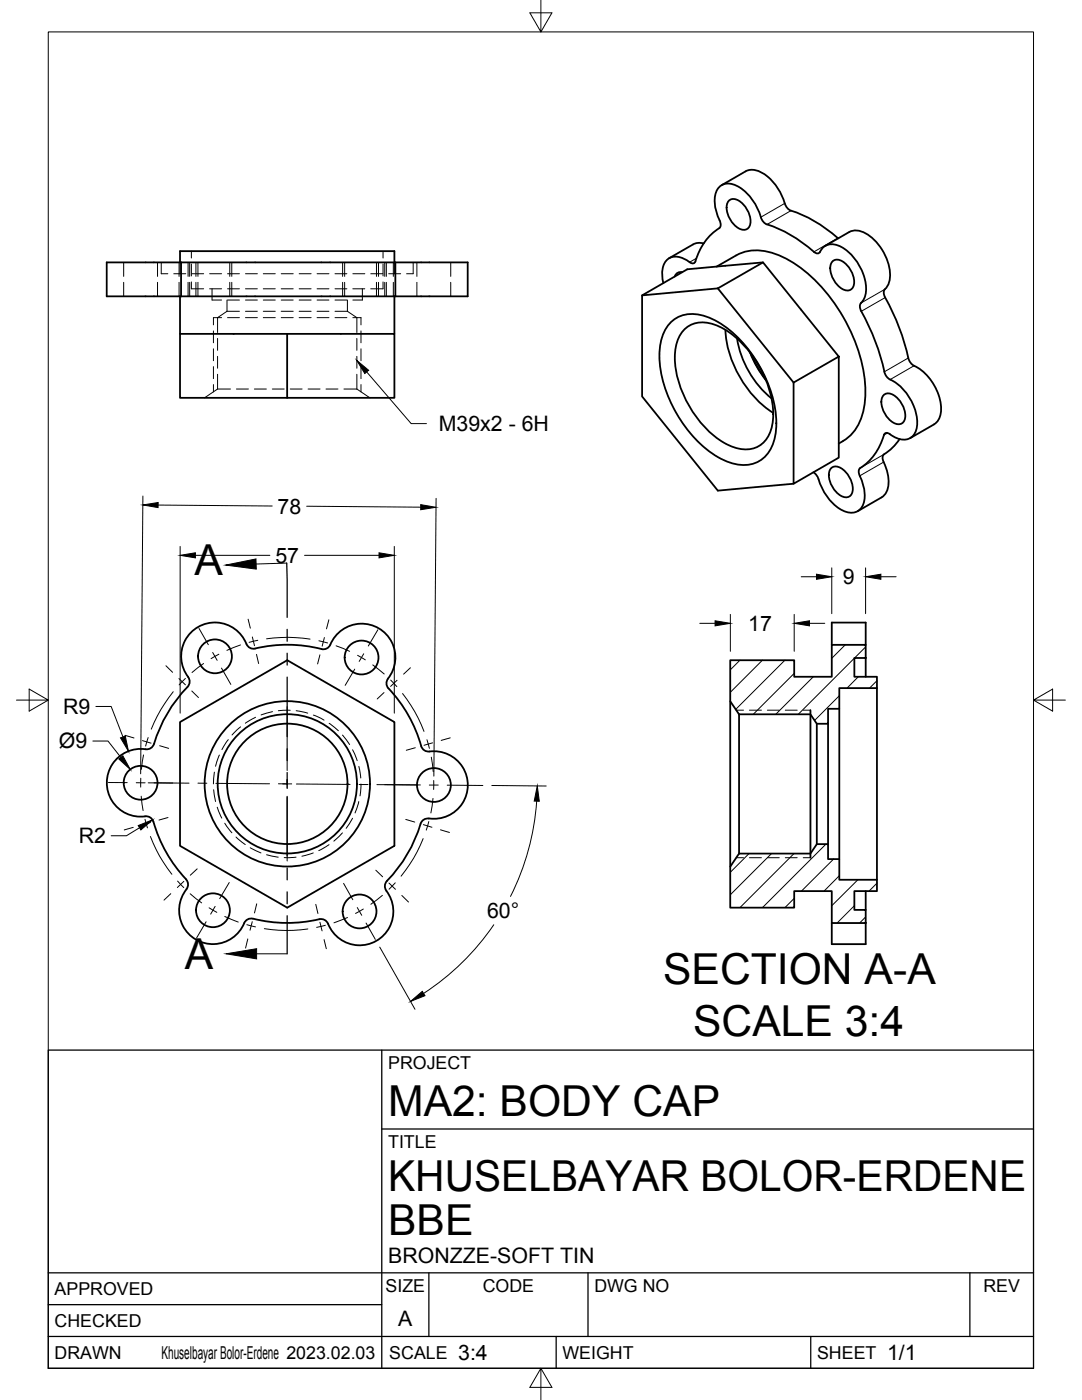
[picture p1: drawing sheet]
<svg xmlns="http://www.w3.org/2000/svg" width="216mm" height="279mm" viewBox="0 0 216 279" stroke-linecap="round" stroke-linejoin="round" font-family="sans-serif">
<!-- layer: Visible -->
<g fill="none" stroke="#000" stroke-width=".36">
<path d="M145.5 40a2.2 2.2 0 0 1 2.9 .9 4.5 4.5 0 0 1 1.1 4.3 1.41 1.41 0 0 1-2.1 .4 5 5 0 0 1-2.4-4.8zM148.8 34.2l-4.8 2.8M148.8 34.2a3.8 3.8 0 0 1 4.3 1 11.1 11.1 0 0 1 3.5 5.4M35.9 52.4v-2.3h42.8v2.3M35.9 59.1v7.5M36.1 52.4h42.8M36.1 59.1h42.8M36.1 52.4h-14.8v6.7h14.8M36.1 52.4v6.7M78.7 59.1v7.5M78.9 52.4h14.4v6.7h-14.4M78.9 52.4v6.7"/>
<path d="M136.1 54.3a1.26 1.26 0 0 0-1.5 .9M140.4 48.6l-.9-.1-.8 .1-5.2 2.9M143 53.2l3.9-2.2a9.4 9.4 0 0 1 8.7 0 29.4 29.4 0 0 1 13.7 14.1 26.3 26.3 0 0 1 3 16.8 9 9 0 0 1-4.1 6.1M143.2 57.6l15.1 18.7M143.2 57.6l-15.1 1.3M152.3 52.4l-9.1 5.2M156.6 40.6l.4 .7a2.45 2.45 0 0 0 1.7 1 28 28 0 0 1 8.6 5.3M162.4 50.3a27 27 0 0 0-9.7-5.7l-.3-.2a3.6 3.6 0 0 1-.8-1.9 9.5 9.5 0 0 0-5.3-5.7 2.62 2.62 0 0 0-3.6 2.2 8.9 8.9 0 0 0 1 5.4 1.03 1.03 0 0 1-.2 1.1 12.1 12.1 0 0 0-4.9 6.9l-.6 .1-.4-.2a3.7 3.7 0 0 0-4.4-.6 4.5 4.5 0 0 0-.8 4.8M163.6 50.2l-.5 .4-.7-.3M163.6 50.3a2.78 2.78 0 0 1 4.3-1 10 10 0 0 1 4.8 9.6l-.5 1.1-.4 .5M164.7 49.1l4.8-2.8a4 4 0 0 1 4.4 1.1 10 10 0 0 1 3.6 8.6l-.5 1.3-.4 .4M166.2 52.1a2.2 2.2 0 0 1 2.9 .9 4.5 4.5 0 0 1 1.1 4.3 1.41 1.41 0 0 1-2.2 .4 5 5 0 0 1-2.3-4.8z"/>
<path d="M176.6 57.7a1.33 1.33 0 0 0 0 1.7 46.5 46.5 0 0 1 4.8 12.4l.2 .4a2.82 2.82 0 0 0 1.5 1.1 10.2 10.2 0 0 1 4.6 9.1 2.99 2.99 0 0 1-1.3 2.3M57.3 66.6v12.8h21.4v-12.8h-42.8v12.8h21.4M134.1 64.1a6.5 6.5 0 0 1 6.5-1 21.3 21.3 0 0 1 10.9 9.8 21.4 21.4 0 0 1 3.1 14.5 6.3 6.3 0 0 1-8.7 5 21.3 21.3 0 0 1-10.9-9.9 21.4 21.4 0 0 1-3.1-14.4 7.4 7.4 0 0 1 2.2-4zM136.4 65.9a5.6 5.6 0 0 1 6.8-.9 20.5 20.5 0 0 1 10.1 12.1 14.1 14.1 0 0 1 .3 9.3 5.2 5.2 0 0 1-6.7 3 17.4 17.4 0 0 1-9.4-8.4 18.9 18.9 0 0 1-2.8-11 7.1 7.1 0 0 1 1.7-4.1zM144.8 65.8a21.8 21.8 0 0 0 9.5 16.6M147.1 67.6a19.5 19.5 0 0 0 6.8 11.9M149.7 70.3a20.5 20.5 0 0 0 3.2 5.6M149.8 70.5a25.8 25.8 0 0 0 3 5.2M158.3 76.3l9.1-5.1v20.1l-9.1 5.2zM167.4 71.2l-15.1-18.8-15.2 1.3-9 5.2v20.2l15.1 18.8 15.1-1.4M171.8 60.5a1.33 1.33 0 0 0 .1 1.6 44.5 44.5 0 0 1 4.6 12.1M176.4 78.8a2.2 2.2 0 0 1 2.9 .9 4.5 4.5 0 0 1 1.1 4.3 1.41 1.41 0 0 1-2.1 .3 5 5 0 0 1-2.4-4.7z"/>
<path d="M176.5 74.2l.3 .8 .8 .7M177.6 75.8a10.1 10.1 0 0 1 5.4 9.3 2.71 2.71 0 0 1-4.1 2.3l-1.7-1-.7 .1a12.6 12.6 0 0 1-5 7.1 1.53 1.53 0 0 0 .1 1.4 6.9 6.9 0 0 1 .4 6.2 2.71 2.71 0 0 1-3.8 .7 10.6 10.6 0 0 1-5-6.6l-.4-.6-.5-.4M165.9 93.4a2.2 2.2 0 0 1 2.9 .9 4.5 4.5 0 0 1 1.1 4.3 1.41 1.41 0 0 1-2.1 .3 5 5 0 0 1-2.3-4.7zM168.2 88l-.8 .5M176.4 90.7a1.16 1.16 0 0 0-.1 1.5 7.2 7.2 0 0 1 .5 6.1l-.9 1-4.8 2.7M179.5 87.6l-1.2 1.5-1.9 1.6M186.4 84.7l-4.8 2.7M37.4 137.1a29.2 29.2 0 0 0-6.9 11.8 1.49 1.49 0 0 1-1.4 .6M37.5 135.1a1.49 1.49 0 0 1-.1 2M49.2 128.5a6.7 6.7 0 0 0-9.6-3.4 6.7 6.7 0 0 0-2 10M49.2 128.5a1.49 1.49 0 0 0 1.7 .9M50.9 129.4a27.8 27.8 0 0 1 13.3 .1"/>
<path d="M64.2 129.5a1.5 1.5 0 0 0 1.7-.8 6.8 6.8 0 0 1 9.9-3.2 6.8 6.8 0 0 1 1.4 10.3 1.49 1.49 0 0 0 .3 1.6 28.6 28.6 0 0 1 6.7 11.9 1.49 1.49 0 0 0 1.5 .7M145.7 131.8h12.8v3.3h7.5v-6.4h6.7v2.6h-2.2v3.8h4.5v2.2h-7.5v4.2h-2.3v2.9h-2.2l-1.3-1.8h-14.2l-1.8-2.6zM145.7 140v33M166 128.7v-4.5h6.7v4.5M172.7 131.3v3.8M175 137.3v38.3M29.1 149.5a6.8 6.8 0 0 0-7.8 6.7 6.8 6.8 0 0 0 7.7 6.7M35.9 144.1l21.4-12.3 21.4 12.3v24.7l-21.4 12.3-21.4-12.3zM85.7 150a6.7 6.7 0 0 1 7.6 6.7 6.7 6.7 0 0 1-7.7 6.6M147.5 142.6v27.7M161.7 141.7v29.5M163 144.4v24.1"/>
<path d="M165.2 144.4v24.1M167.5 141.5v30M29 162.9a1.49 1.49 0 0 1 1.6 1.1M30.6 164a29.2 29.2 0 0 0 6.8 11.9 1.94 1.94 0 0 1-.7 2.3 6.8 6.8 0 0 0 3 9.6 6.8 6.8 0 0 0 9.3-3.9 1.49 1.49 0 0 1 1.5-.6 28 28 0 0 0 13.2 .1M77.1 177.8a6.8 6.8 0 0 1-2.3 10.1 6.8 6.8 0 0 1-9.6-3.9 1.49 1.49 0 0 0-1.5-.6M85.6 163.4a1.49 1.49 0 0 0-1.7 1 29.1 29.1 0 0 1-6.9 11.8 1.49 1.49 0 0 0 .1 1.6M147.5 170.3h14.2l1.3-1.8h2.2v3h2.3v4.1h7.5v2.2h-4.5v3.8h2.2v2.6h-6.7v-6.4h-7.5v3.3h-12.8v-8.1zM172.7 177.8v3.8M166 184.2v4.2h6.7v-4.2"/>
<circle cx="42.9" cy="131" r="3.4"/>
<circle cx="72.1" cy="131.2" r="3.4"/>
<circle cx="28.1" cy="156.2" r="3.4"/>
<circle cx="57.3" cy="156.4" r="16.5"/>
<circle cx="57.3" cy="156.4" r="13.9"/>
<circle cx="57.3" cy="156.4" r="12"/>
<circle cx="86.6" cy="156.7" r="3.4"/>
<circle cx="42.5" cy="181.7" r="3.4"/>
<circle cx="71.7" cy="181.9" r="3.4"/>
</g>
<!-- layer: Hidden -->
<g fill="none" stroke="#000" stroke-width=".2">
<path d="M24.7 52.4v2.8M24.7 56.3v2.8M31.4 52.4v2.8M31.4 56.3v2.8M32.2 52.4v2.2h1.3M34.7 54.6h2.4M35.7 52.4v2.8M35.7 56.3v2.8M35.9 52.4v2.2M37.5 52.4v2.8M37.5 56.3v2.8M37.8 52.4v2.8"/>
<path d="M37.8 56.3v2.8M38.2 56.3v1.3h2.4M38.2 50.1v1.4M38.2 52.7v2.4M38.2 54.6h2.4M39.1 52.4v2.8M39.1 56.3v2.8M39.5 52.4v2.8M39.5 56.3v2.8M41.8 57.6h2.4M41.8 54.6h2.4M42.3 57.6v2.3h1.9"/>
<path d="M45.3 59.9v2.2M45.4 59.9h2.4M45.4 57.6h2.4M45.4 54.6h2.4M45.8 52.4v2.8M45.8 56.3v2.8M46.2 52.4v2.8M46.2 56.3v2.8M49 59.9h2.4M49 57.6h2.4M49 54.6h2.4M52.5 59.9h2.4"/>
<path d="M52.5 57.6h2.4M52.5 54.6h2.4M56.1 59.9h2.4M56.1 57.6h2.4M56.1 54.6h2.4M59.7 59.9h2.4M59.7 57.6h2.4M59.7 54.6h2.4M63.3 59.9h2.3M63.3 57.6h2.3M63.3 54.6h2.3M66.8 59.9h2.4"/>
<path d="M66.8 57.6h2.4M66.8 54.6h2.4M68.4 52.4v2.8M68.4 56.3v2.8M68.8 52.4v2.8M68.8 56.3v2.8M69.3 59.9v2.2M70.4 57.6h2.4M70.4 54.6h2.4M72.3 57.6v2.3h-1.9M74 54.6h2.4M75.1 52.4v2.8"/>
<path d="M75.1 56.3v2.8M75.5 52.4v2.8M75.5 56.3v2.8M76.4 56.3v1.3h-2.4M76.4 50.1v1.4M76.4 52.7v2.4M76.8 52.4v2.8M76.8 56.3v2.8M77.1 52.4v2.8M77.1 56.3v2.8M77.6 54.6h2.3M78.5 52.4v2.8"/>
<path d="M78.5 56.3v2.8M78.7 52.4v2.2M82.4 52.4v2.2h-1.3M83.2 52.4v2.8M83.2 56.3v2.8M89.9 52.4v2.8M89.9 56.3v2.8M42.6 63.4h1.6M43.4 77.6h2.6M43.4 77.6l-2.6 1.8M43.4 67.5v2.4M43.4 71.1v2.4"/>
<path d="M43.4 74.7v2.9M45.3 62.1h2.5M45.3 62.1l-1.9 1.3v3M45.4 63.4h2.4M47.2 77.6h2.4M49 62.1h2.4M49 63.4h2.4M50.8 77.6h2.3M52.5 62.1h2.4M52.5 63.4h2.4M54.3 77.6h2.4M56.1 62.1h2.4"/>
<path d="M56.1 63.4h2.4M57.9 77.6h2.4M59.7 62.1h2.4M59.7 63.4h2.4M61.5 77.6h2.4M63.3 62.1h2.3M63.3 63.4h2.3M65 77.6h2.4M66.8 62.1h2.5M66.8 63.4h2.4M68.6 77.6h2.6M69.3 62.1l1.9 1.3v3"/>
<path d="M70.4 63.4h1.6M71.2 77.6l2.6 1.8M71.2 67.5v2.4M71.2 71.1v2.4M71.2 74.7v2.9M42.6 157.6l.4 2.4M42.8 154.1l-.2 2.3M43.8 150.7l-.8 2.2M45.6 147.6l-1.3 2M48 145.1l-1.7 1.6M51 143.2l-2 1.1M54.4 142l-2.3 .7"/>
<path d="M57.9 141.8h-2.4M59.1 141.8l2.3 .5M62.5 142.7l2.2 1M65.7 144.4l1.8 1.4M68.3 146.7l1.5 1.9M70.4 149.6l.9 2.2M71.6 160l-.8 2.2M71.6 153l.4 2.3M72 156.5l-.2 2.3M146.9 141.7h1.5M149.5 141.7h2.4M153.1 141.7h2.4"/>
<path d="M156.7 141.7h2.4M160.3 141.7h1.4M43.3 161.1l1 2.2M44.9 164.3l1.4 1.9M47.1 167l1.8 1.6M49.9 169.2l2.2 1M53.2 170.6l2.3 .5M59.1 171.1l-2.4 .1M62.5 170.2l-2.3 .7M65.7 168.6l-2.1 1.2M68.3 166.2l-1.7 1.7M70.3 163.3l-1.2 2"/>
<path d="M146.9 171.2h1.5M149.5 171.2h2.4M153.1 171.2h2.4M156.7 171.2h2.4M160.3 171.2h1.4"/>
</g>
<!-- layer: Hidden Narrow -->
<path d="M42.6 63.4v1.4M42.6 66v2.4M42.6 69.6v2.4M42.6 73.2v2.4M42.6 76.8v1.4M72 63.4v1.4M72 66v2.4M72 69.6v2.4M72 73.2v2.4M72 76.8v1.4" fill="none" stroke="#000" stroke-width=".2"/>
<!-- layer: Visible Narrow -->
<path d="M139 51.5l-1.4 .8M156.6 40.6l-4.8 2.7M157.8 42.1l-4.8 2.7M167.2 47.5l-4.8 2.8M176.6 57.7l-4.8 2.8M176.6 59.4l-4.8 2.7M181.2 71.5l-4.8 2.7M182.4 73l-4.8 2.8M176.3 92.2l-4.8 2.8M176.4 90.7l-4.8 2.7M177.1 86.4l-.7 .4" fill="none" stroke="#000" stroke-width=".2"/>
<!-- layer: Border -->
<path d="M9.6 6.4h196.6v266.7h-196.6zM107.9 0v6.4l-2.2-3.8h4.4l-2.2 3.8M3.3 139.7h6.3l-3.8-2.2v4.4l3.8-2.2M206.2 139.7l3.8 2.2v-4.4l-3.8 2.2h6.4M107.9 273.1l2.2 3.8h-4.4l2.2-3.8v6.3" fill="none" stroke="#000" stroke-width=".2"/>
<!-- layer: Titleblock -->
<path d="M9.6 209.6h196.6v63.5h-196.6zM76.2 209.6v63.5M76.2 225.3h130M9.6 254h196.6M85.6 254v12.7M117.3 254v12.7M193.5 254v12.7M9.6 266.7h196.6M9.6 260.4h66.6M111 266.7v6.4M161.8 266.7v6.4" fill="none" stroke="#000" stroke-width=".25"/>
<!-- layer: Smart Centers -->
<g fill="none" stroke="#000" stroke-width=".2">
<path d="M33.1 132.9l1.3 1.3M34.6 138l-.9 1.2a28.1 28.1 0 0 0-3.5 6.3M35.7 135.4l1.3 1.3M37 135.4l-1.3 1.3M38.3 137.9l1.3 1.3M39.7 125.4l1.9 3.3M40.6 132.4l-2.3 1.8M42.4 130.2l.9 1.6M43.7 130.6l-1.6 .8M44.2 133.3l1.9 3.3M48 128.7l-2.7 1.1M49.5 123.6l.5 1.8"/>
<path d="M50.4 127.1l.4 1.8M51.2 130.6l.4 1.8M51.4 127.8l-1.7 .4M53.2 127.5l4.3-.3 4.4 .4M63.6 127.9l1.8 .4M63.8 130.7l-.4 1.8M64.7 127.2l-.4 1.8M65.6 123.7l-.4 1.8M67.1 128.9l2.7 1.1M70.8 133.5l-1.9 3.3M71.4 130.8l1.5 .9M72.6 130.5l-.9 1.5"/>
<path d="M74.4 132.7l2.3 1.8M75.4 125.7l-1.9 3.2M76.6 138.2l-1.3 1.3M78 135.7l1.2 1.3M79.2 135.8l-1.3 1.2M80.3 138.4l.9 1.2a27.9 27.9 0 0 1 3.4 6.4M81.9 133.3l-1.4 1.2M21.6 156.2h3.8M24.9 146.7l1.8 .6M27.2 156.2h1.8M28.1 155.3v1.8M28.2 158.9l.4 2.9"/>
<path d="M28.4 147.8l1.7 .5M28.6 150.7l-.4 2.8M29.6 147.2l-.5 1.7M29.6 156.2l8.1 .1M30.7 156.2l3.8 .1M31.9 148.8l1.8 .6M39.5 156.3h1.8M43.1 156.3l10.7 .1M55.6 156.4h1.8M56.4 156.4h1.8M57.3 141.1v12.7M57.3 155.6v1.7"/>
<path d="M57.3 159.1v12.7M59.1 156.5h10.7M71.6 156.6h1.8M75.2 156.6l8.7 .1M82.9 149.2l-1.8 .5M85.2 147.6l.5 1.8M85.7 156.7h1.7M86.1 151.1l.3 2.9M86.3 148.3l-1.7 .4M86.4 159.3l-.4 2.9M86.5 155.8v1.8M89.2 156.7l7.2 .1"/>
<path d="M89.8 147.3l-1.8 .5M26.6 165.1l-1.8 .5M28.9 163.5l.5 1.7M30 166.9a27.7 27.7 0 0 0 4.3 7.6M30 164.1l-1.7 .5M33.5 163.2l-1.8 .5M34.1 178.4l-1.4 1.2M35.4 175.8l1.3 1.3M36.7 175.9l-1.3 1.2M38 178.4l2.2 1.8M39.3 173.4l-1.3 1.3M45.7 176.1l-1.9 3.2"/>
<path d="M68.6 176.3l1.8 3.3M75 173.7l1.3 1.3M76.3 178.7l-2.3 1.8M77.6 176.2l1.3 1.3M78.9 176.2l-1.3 1.3M80.2 178.7l1.3 1.3M81 163.5l1.8 .6M84.4 167.4a27.8 27.8 0 0 1-4.4 7.5M84.5 164.6l1.7 .5M85.6 164l-.5 1.7M87.9 165.6l1.8 .5M41.1 184l-1.9 3.2"/>
<path d="M41.7 181.2l1.6 .9M42.9 180.9l-.9 1.5M44.9 182.9l2.6 1.1M49.3 184.5l1.7 .5M49.4 187.4l-.4 1.8M50.3 183.9l-.4 1.8M51.2 180.4l-.4 1.8M52.7 185.3l4.4 .4 4.3-.3M63 180.5l.4 1.8M63.8 184l.5 1.8M64.7 187.5l.4 1.8M64.9 184.7l-1.7 .4"/>
<path d="M69.3 183.1l-2.7 1.1M71.3 181.1l.9 1.6M72.5 181.4l-1.6 .9M73 184.2l1.9 3.3"/>
</g>
<!-- layer: FD_Dimensions -->
<g fill="none" stroke="#000" stroke-width=".2">
<path d="M28.5 99l-.4 55.4M87 99.5l-.4 55.4M31.5 100.8l22.8 .2M35.9 109.1v33.2M39 110.8h14.8M60.8 110.8h14.8M61.2 101l22.7 .2M78.7 109.1v33.2M159.9 115.1h3M166 113.3v9.2M172.7 113.3v9.2M175.8 115.1h3"/>
<path d="M139.6 124.4h3.1M145.7 122.6v7.4M158.5 122.6v7.4M161.5 124.4h3.1M18.5 147.9h3l2.6 3.3M19.1 141h3.1l2.3 6.1M98.1 156.8l10.9 .1M107.1 159.9a49.9 49.9 0 0 1-5.2 19M27.8 165.2l-2.6 1.6h-3M75.8 189l7 12.4M98.5 184.6a49.9 49.9 0 0 1-14 13.7"/>
</g>
<g fill="#000" stroke="#000" stroke-width=".2">
<path d="M28.5 100.8l3.1-.5-.1 1zM35.9 110.8l3.1-.5v1zM75.6 110.3l3.1 .5-3.1 .5zM83.9 100.7l3.1 .5-3.1 .5zM162.9 114.6l3.1 .5-3.1 .5zM172.7 115.1l3.1-.5v1zM142.7 123.9l3 .5-3 .5zM158.5 124.4l3-.5v1zM23.7 151.5l.8-.7 1.5 2.8zM24 147.3l1-.4 .6 3zM107.2 156.8l.4 3.1h-1zM27.6 164.8l2.8-1.2-2.3 2z"/>
<path d="M81.9 199.9l2.4-2.1 .5 .9z"/>
</g>
<!-- layer: Section Lines -->
<path d="M57.2 112.4l.1 10.8M57.3 125.6v2.4M57.3 130.4v2.3M57.3 135.1v11.9M57.3 149.4v2.4M57.3 154.2v2.3M57.3 158.9v11.9M57.3 173.2v2.4M57.3 178v2.4M57.3 182.8v7.6" fill="none" stroke="#000" stroke-width=".25"/>
<path d="M57.2 112.4l-6.1 .2M51.2 190.4h6.1" fill="none" stroke="#000" stroke-width=".2"/>
<path d="M45 112.8l6.1-1.3v2.1zM45.1 190.4l6.1-1.1v2.1z" fill="#000" stroke="#000" stroke-width=".2"/>
<!-- layer: Hatching -->
<g fill="none" stroke="#000" stroke-width=".2">
<path d="M147.6 131.8l-1.9 1.9M152.1 131.8l-6.4 6.4M156.6 131.8l-9.8 9.8M158.5 134.4l-8.2 8.2M162.3 135.1l-7.5 7.5M167.5 138.9l-5 4.9M168.7 128.7l-2.7 2.7M170.5 131.4l-11.2 11.2M171.3 135.1l-2.3 2.2M172.7 129.1l-2.2 2.2M175 135.8l-1.5 1.5M149.5 170.3l-3.8 3.8"/>
<path d="M154 170.3l-8.3 8.3M158.5 170.3l-10.8 10.8M158.5 179.3l-1.9 1.8M164.8 168.4l-12.7 12.7M166.3 171.5l-6.4 6.3M167.5 174.8l-3.1 3M171.2 175.6l-5.2 5.2M175 176.3l-1.6 1.5M170.5 180.8l-3.5 3.4M172.7 183l-1.2 1.2"/>
</g>
<!-- layer: Hole Notes -->
<path d="M71.2 71.9l2.4 2-.8 .6z" fill="#000" stroke="#000" stroke-width=".2"/>
<path d="M73.2 74.2l8.8 10.3h3.1" fill="none" stroke="#000" stroke-width=".2"/>
<g font-size="8.5">
<text x="38.8" y="114.7">A</text>
<text x="36.9" y="193.4">A</text>
<text x="132.3" y="196.4">SECTION A-A</text>
<text x="138.3" y="206.7">SCALE 3:4</text>
<text x="77.4" y="222.8">MA2: BODY CAP</text>
<text x="77.4" y="237.8">KHUSELBAYAR BOLOR-ERDENE</text>
<text x="77.4" y="246.4">BBE</text>
</g>
<g font-size="4.3">
<text x="87.5" y="86">M39x2 - 6H</text>
<text x="55.4" y="102.5">78</text>
<text x="54.9" y="112.3">57</text>
<text x="168.2" y="116.6">9</text>
<text x="149.3" y="125.9">17</text>
<text x="12.6" y="142.5">R9</text>
<text x="11.7" y="149.4">Ø9</text>
<text x="15.7" y="168.3">R2</text>
<text x="97.2" y="183.2">60°</text>
<text x="77.4" y="252">BRONZZE-SOFT TIN</text>
<text x="79.5" y="264.5">A</text>
<text x="91.4" y="271.4">3:4</text>
<text x="177" y="271.4">1/1</text>
</g>
<g font-size="3.5">
<text x="77.4" y="213.4">PROJECT</text>
<text x="77.4" y="229.1">TITLE</text>
<text x="76.9" y="257.8">SIZE</text>
<text x="96.3" y="257.8">CODE</text>
<text x="118.6" y="257.8">DWG NO</text>
<text x="196.2" y="257.8">REV</text>
<text x="10.9" y="258.5">APPROVED</text>
<text x="10.9" y="264.8">CHECKED</text>
<text x="10.9" y="271.2">DRAWN</text>
<text x="32.2" y="271.2">Khuselbayar Bolor-Erdene 2023.02.03</text>
<text x="77.7" y="271.2">SCALE</text>
<text x="112.2" y="271.2">WEIGHT</text>
<text x="163" y="271.2">SHEET</text>
</g>
</svg>
